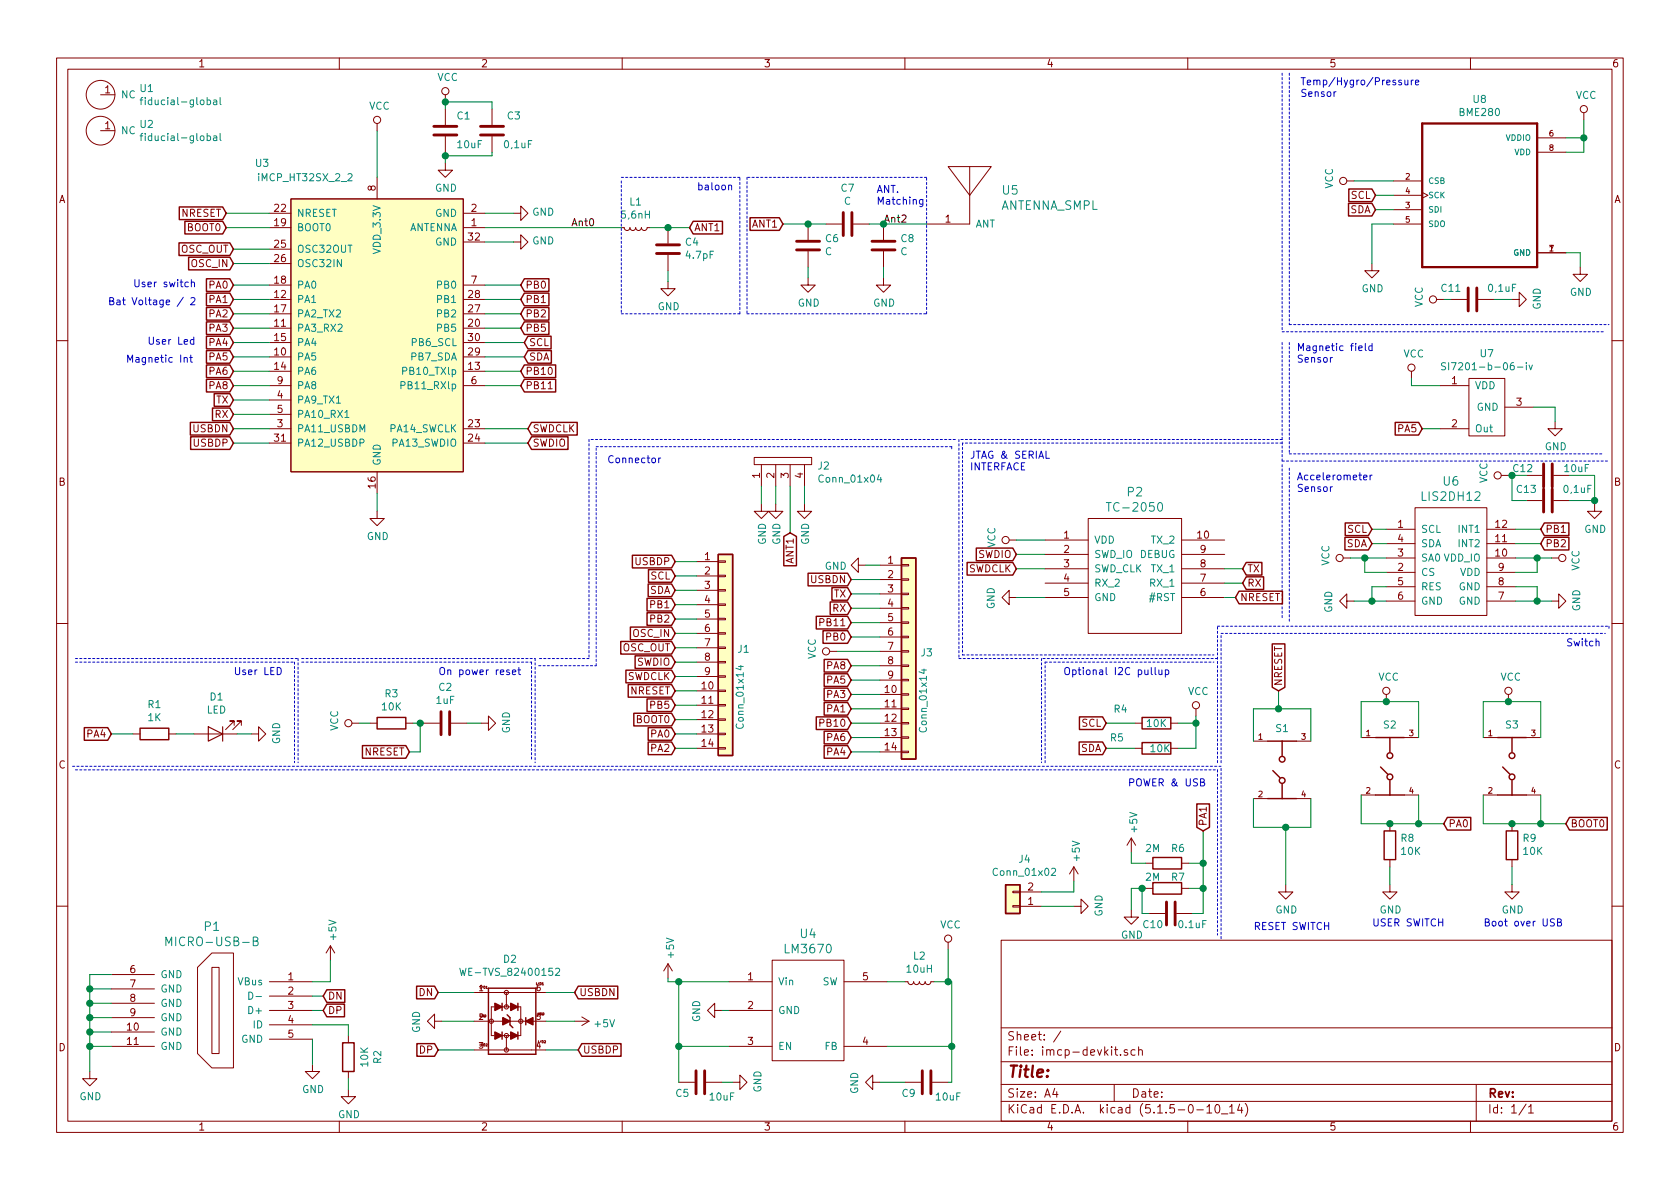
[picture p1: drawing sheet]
<svg xmlns="http://www.w3.org/2000/svg" width="297mm" height="210mm" viewBox="0 0 297 210" stroke-linecap="round" stroke-linejoin="round" font-family="sans-serif">
<g fill="none" stroke="#840000" stroke-width=".18">
<path d="M10 10.3h277v189.9h-277zM12 12.2h273v186.1h-273zM17.8 16.8h2.5M60 10.3v1.9M78.7 16.8v1.2M78.7 19.3v2.8M87 19.3v2.8M110 10.3v1.9M160 10.3v1.9M210 10.3v1.9M260 10.3v1.9M280 19.9v1.3"/>
<path d="M17.8 23.1h2.5M47.6 37.7h3.8M51.4 35.2h30.5v48.2h-30.5zM66.7 21.8v1.3M66.7 31.4v3.8M78.7 28.8v1.3h1.3l-1.3 1.3-1.2-1.3h1.2M78.7 24.1v2.8M81.9 37.7h3.8M87 24.1v2.8M90.8 37.7h1.3v-1.3l1.2 1.3-1.2 1.3v-1.3M142.9 39.6v2.8M146 39.6h2.8"/>
<path d="M150.9 39.6h2.8M156.2 39.6v2.8M171.4 29.5v5l3.9-5h-7.7l3.8 5v5.1h-7.6M238.1 32h1.3M246.4 39.6h5.1M246.4 32h5.1M246.4 37.1h5.1M246.4 34.5h5.1M251.5 34l1 .5-1 .5M271.8 24.4h5.1M271.8 26.9h5.1M47.6 53h3.8"/>
<path d="M47.6 40.3h3.8M47.6 58h3.8M47.6 55.5h3.8M47.6 50.4h3.8M47.6 44.1h3.8M47.6 46.6h3.8M81.9 53h3.8M81.9 40.3h3.8M81.9 58h3.8M81.9 55.5h3.8M81.9 50.4h3.8M81.9 42.8h3.8"/>
<path d="M90.8 42.8h1.3v-1.3l1.2 1.3-1.2 1.3v-1.3M109.9 40.3h.5l.1 .3 .3 .2 .4-.1 .2-.4 .1 .3 .3 .2 .4-.1 .2-.4 .1 .3 .3 .2 .4-.1 .2-.4 .1 .3 .3 .2 .4-.1 .2-.4h.5M118.1 49.8v1.2h1.3l-1.3 1.3-1.3-1.3h1.3M118.1 40.3v2.7M118.1 45.1v2.8M142.9 49.1v1.3h1.2l-1.2 1.3-1.3-1.3h1.3M142.9 44.4v2.8M156.2 49.1v1.3h1.3l-1.3 1.3-1.3-1.3h1.3M156.2 44.4v2.8M242.6 46.6v1.3h1.2l-1.2 1.2-1.3-1.2h1.3M254 53h1.3M256.5 53h2.8"/>
<path d="M261.4 53h2.8M267.3 53h1.3v-1.3l1.3 1.3-1.3 1.2v-1.2M271.8 44.7h5.1M279.4 47.2v1.3h1.3l-1.3 1.3-1.3-1.3h1.3M10 60.2h2M47.6 63.1h3.8M47.6 65.7h3.8M47.6 60.6h3.8M47.6 75.8h3.8M47.6 78.4h3.8M47.6 70.7h3.8M47.6 73.3h3.8"/>
<path d="M47.6 68.2h3.8M81.9 63.1h3.8M81.9 65.7h3.8M81.9 60.6h3.8M81.9 75.8h3.8M81.9 78.4h3.8M81.9 68.2h3.8M96.9 68.8h.7M249.6 65.7v1.2M254.6 75.8h5.1M254.6 68.2h5.1M259.7 66.9h6.4v10.2h-6.4z"/>
<path d="M266.1 72h5M275 74.5v1.3h1.2l-1.2 1.3-1.3-1.3h1.3M285 60.2h2M66.7 90.4v1.3h1.2l-1.2 1.3-1.3-1.3h1.3M66.7 83.4v3.8M123.2 99.3h3.8M127 99.2h1.3v.2h-1.3zM133.3 80.9h10.2v1.3h-10.2zM134.6 89.1v1.3h1.3l-1.3 1.3-1.3-1.3h1.3M134.6 82.2v3.8M137.2 89.1v1.3h1.2l-1.2 1.3-1.3-1.3h1.3M137.2 82.2v3.8"/>
<path d="M139.7 82.2v3.8M142.2 89.1v1.3h1.3l-1.3 1.3-1.2-1.3h1.2M142.2 82.2v3.8M151.8 99.9v-1.2l-1.3 1.2 1.3 1.3v-1.3h1.2M155.6 99.9h3.8M159.4 99.8h1.3v.3h-1.3zM178.4 95.5h1.3M184.8 95.5h7.6M184.8 98h7.6M192.4 91.7h16.5v20.3h-16.5zM208.9 95.5h7.6M208.9 98h7.6"/>
<path d="M237.5 98.7h1.3M245.1 98.7h5.1M245.1 93.6h5.1M245.1 96.1h5.1M250.2 89.8h12.7v19h-12.7zM262.9 98.7h5.1M262.9 93.6h5.1M262.9 96.1h5.1M265.4 84.1h1.3M269.9 84.1h2.8M269.9 88.5h2.8M274.3 98.7h1.3"/>
<path d="M274.7 84.1h2.8M274.7 88.5h2.8M281.9 89.1v1.3h1.3l-1.3 1.3-1.2-1.3h1.2M10 110.3h2M123.2 101.8h3.8M123.2 104.4h3.8M123.2 106.9h3.8M123.2 109.5h3.8M123.2 112h3.8M123.2 114.5h3.8M123.2 117.1h3.8M123.2 119.6h3.8"/>
<path d="M127 119.5h1.3v.3h-1.3zM127 117h1.3v.2h-1.3zM127 111.9h1.3v.2h-1.3zM127 109.3h1.3v.3h-1.3zM127 106.8h1.3v.3h-1.3zM127 104.3h1.3v.2h-1.3zM127 114.4h1.3v.3h-1.3zM127 101.7h1.3v.3h-1.3zM146.7 115.2h1.3M155.6 102.5h3.8M155.6 105h3.8M155.6 107.6h3.8"/>
<path d="M155.6 110.1h3.8M155.6 112.6h3.8M155.6 115.2h3.8M155.6 117.7h3.8M159.4 117.6h1.3v.3h-1.3zM159.4 112.5h1.3v.3h-1.3zM159.4 110h1.3v.2h-1.3zM159.4 107.4h1.3v.3h-1.3zM159.4 104.9h1.3v.3h-1.3zM159.4 115.1h1.3v.2h-1.3zM159.4 102.4h1.3v.2h-1.3zM178.4 105.7v-1.3l-1.2 1.3 1.2 1.2v-1.2h1.3"/>
<path d="M184.8 100.6h7.6M184.8 103.1h7.6M184.8 105.7h7.6M208.9 100.6h7.6M208.9 103.1h7.6M208.9 105.7h7.6M238.1 106.3v-1.3l-1.2 1.3 1.2 1.3v-1.3h1.3M245.1 101.2h5.1M245.1 103.8h5.1M245.1 106.3h5.1M262.9 101.2h5.1M262.9 103.8h5.1"/>
<path d="M262.9 106.3h5.1M274.3 106.3h1.3v-1.3l1.3 1.3-1.3 1.3v-1.3M285 110.3h2M23.5 129.8h1.3M29.8 129.8h1.3M34.3 129.8h7.6M41.4 128.3v-.8h-.8h.8l-1.5 1.5M42.7 128.3v-.8h-.8h.8l-1.6 1.5M44.4 129.8h1.3v-1.3l1.3 1.3-1.3 1.3v-1.3M62.2 127.9h1.3M65.4 127.9h1.3M71.8 127.9h1.2"/>
<path d="M74.9 127.9h2.8M79.8 127.9h2.7M85.1 127.9h1.3v-1.3l1.2 1.3-1.2 1.3v-1.3M123.2 122.2h3.8M123.2 124.7h3.8M123.2 127.2h3.8M123.2 129.8h3.8M123.2 132.3h3.8M127 122h1.3v.3h-1.3zM127 124.6h1.3v.2h-1.3zM127 127.1h1.3v.3h-1.3zM127 129.7h1.3v.2h-1.3z"/>
<path d="M127 132.2h1.3v.3h-1.3zM155.6 122.8h3.8M155.6 125.3h3.8M155.6 127.9h3.8M155.6 130.4h3.8M155.6 133h3.8M155.6 120.3h3.8M159.4 120.1h1.3v.3h-1.3zM159.4 122.7h1.3v.2h-1.3zM159.4 125.2h1.3v.3h-1.3zM159.4 127.8h1.3v.2h-1.3zM159.4 130.3h1.3v.3h-1.3z"/>
<path d="M159.4 132.8h1.3v.3h-1.3zM200.7 127.9h1.2M200.7 132.3h1.2M207 127.9h1.3M207 132.3h1.3M211.5 125.3v1.3M221.6 131.1h2.6M229.2 131.1h2.6M240.7 130.4h2.5M245.1 122.8v1.3M248.3 130.4h2.5M262.3 130.4h2.5"/>
<path d="M266.7 122.8v1.3M269.9 130.4h2.5M179.1 157.6h1.2v.3h-1.2zM180.3 157.7h3.8M189.9 153.3l-.8 1.3M189.9 153.3v2.5M189.9 153.3l.7 1.3M200 148.2l-.7 1.3M200 148.2v2.5M200 148.2l.8 1.3M202.6 152.6h1.2M202.6 157.1h1.2"/>
<path d="M208.9 152.6h1.3M208.9 157.1h1.3M221.6 141.2h2.6M227.3 156.5v1.2h1.3l-1.3 1.3-1.2-1.3h1.2M229.2 141.2h2.6M240.7 140.6h2.5M245.7 156.5v1.2h1.3l-1.3 1.3-1.2-1.3h1.2M245.7 145.7v1.2M245.7 152v1.3M248.3 140.6h2.5M262.3 140.6h2.5M267.3 156.5v1.2h1.3l-1.3 1.3-1.2-1.3h1.2"/>
<path d="M267.3 145.7v1.2M267.3 152v1.3M269.9 140.6h2.5M10 160.2h2M19.7 172.3h7.6M19.7 174.9h7.6M19.7 177.4h7.6M19.7 180h7.6M34.9 171.1l2.6-2.6h3.8v20.3h-3.8l-2.6-2.5zM37.5 171.1h1.2v15.2h-1.2zM47.6 173.6h7.6M47.6 178.7h7.6"/>
<path d="M47.6 176.1h7.6M58.4 167.3l-.7 1.2M58.4 167.3v2.5M58.4 167.3l.8 1.2M83.8 175.5h12.7M85.5 174.4h.1a.23 .23 0 0 1 .2 .2 .23 .23 0 0 1-.1 .2l-.2-.1zM86 174.5l.1-.1v.4M86 174.8h.2M87.4 178h-.5v5.1h.5M88.6 178h1.7M89.5 175.5v2.5M91.6 178h.5v5.1h-.5"/>
<path d="M95.9 174.2h.2M102.9 179.8l1.2 .8M118.1 170.4v2.6M118.1 170.4l-.8 1.3M118.1 170.4l.8 1.3M126.4 178.7v-1.3l-1.3 1.3 1.3 1.3v-1.3h1.2M128.9 173.6h7.6M128.9 178.7h7.6M136.5 169.8h12.7v17.8h-12.7zM149.2 173.6h7.6M160 173.6h.5l.1 .3 .4 .2 .3-.1 .2-.4 .1 .3 .4 .2 .4-.1 .2-.4 .1 .3 .3 .2 .4-.1 .2-.4 .1 .3 .3 .2 .4-.1 .2-.4h.5M167.6 166.6v1.3"/>
<path d="M177 166.3h108v32h-108zM179.1 160.1h1.2v.3h-1.2zM180.3 160.3h3.8M189.9 160.3h1.2v-1.3l1.3 1.3-1.3 1.2v-1.2M200 160.9v1.3h1.3l-1.3 1.2-1.2-1.2h1.2M203.2 161.5h2.8M208 161.5h2.8M285 160.2h2M15.9 189.5v1.2h1.2l-1.2 1.3-1.3-1.3h1.3M19.7 185h7.6M19.7 182.5h7.6M47.6 181.2h7.6"/>
<path d="M47.6 183.8h7.6M55.2 188.2v1.3h1.3l-1.3 1.2-1.2-1.2h1.2M60 198.3v1.9M61.6 192.7v1.2h1.3l-1.3 1.3-1.3-1.3h1.3M61.6 183.1v1.3M61.6 189.5v1.2M76.8 180.6v-1.3l-1.2 1.3 1.2 1.3v-1.3h1.3M83.8 180.6h5.1M83.8 185.7h12.7M88.6 183.1h1.7M89.5 183.1v2.6M90.2 180.6h2.9"/>
<path d="M94 180.6h2.5M101.6 180.6h2.5M104.1 180.6l-1.2 .8M110 198.3v1.9M120 191.4h2.8M124.8 191.4h2.8M128.9 185h7.6M129.5 191.4h1.3v-1.3l1.3 1.3-1.3 1.3v-1.3M149.2 185h7.6M154.3 191.4v-1.3l-1.3 1.3 1.3 1.3v-1.3h1.3M160 198.3v1.9M160 191.4h2.8"/>
<path d="M164.8 191.4h2.8M177 194.8h108M177 191.8h108M177 187.8h108M177 181.8h108M186.5 192.5l-.4 1h1M186.8 193v1M187.6 182.3l-1.3 2M197 191.8v3M197.1 185.6h.5M197.3 185.1v1.3l.3 .2M198.1 186.5v.1"/>
<path d="M199.3 185.7a.37 .37 0 0 0-.5 .1v.2l.5 .2 .1 .1-.2 .3-.4-.1M200.7 185.7l-.4-.1-.3 .3 .1 .6 .2 .1 .4-.1M201.3 185.7h.1a.37 .37 0 0 1 .6 .1v.8M201.3 185.1v1.5M210 198.3v1.9M211.6 196.3h1.2M213.4 195.8l.4-.5v1.5M213.4 196.8h.8M215 195.4l.3-.1a.94 .94 0 0 1 0 1.5 .8 .8 0 0 1-.6-.6 .8 .8 0 0 1 .3-.8zM216 197h1.1M217.4 195.8l.4-.5v1.5M217.4 196.8h.8"/>
<path d="M219.2 195.2l-.4 1.1h.9M219.5 195.8v1M220.2 195.1a1.71 1.71 0 0 1 0 2.3M260 198.3v1.9M261 191.8v6.5M269.8 195.2l-1.2 2M270.3 195.8l.4-.5v1.5M270.3 196.8h.8"/>
<circle cx="17.8" cy="16.8" r="2.54"/>
<circle cx="78.7" cy="16.1" r=".63"/>
<circle cx="280" cy="19.3" r=".63"/>
<circle cx="17.8" cy="23.1" r="2.54"/>
<circle cx="66.7" cy="21.2" r=".63"/>
<circle cx="237.5" cy="32" r=".63"/>
<circle cx="253.4" cy="53" r=".63"/>
<circle cx="249.6" cy="65" r=".63"/>
<circle cx="177.8" cy="95.5" r=".63"/>
<circle cx="236.9" cy="98.7" r=".63"/>
<circle cx="264.8" cy="84.1" r=".63"/>
<circle cx="276.2" cy="98.7" r=".63"/>
<circle cx="146" cy="115.2" r=".63"/>
<circle cx="61.6" cy="127.9" r=".63"/>
<circle cx="211.5" cy="124.7" r=".63"/>
<circle cx="245.1" cy="122.2" r=".63"/>
<circle cx="266.7" cy="122.2" r=".63"/>
<circle cx="89.5" cy="175.5" r=".38"/>
<circle cx="89.5" cy="178" r=".38"/>
<circle cx="167.6" cy="166" r=".63"/>
<circle cx="86.9" cy="180.6" r=".38"/>
<circle cx="89.5" cy="185.7" r=".38"/>
<circle cx="89.5" cy="183.1" r=".38"/>
<circle cx="92.1" cy="180.6" r=".38"/>
</g>
<g fill="none" stroke="#840000" stroke-width=".51">
<path d="M76.7 22.3h4.1M76.7 23.9h4.1M85 22.3h4M85 23.9h4M149.1 37.6v4.1M150.6 37.6v4.1M116.1 43.3h4M116.1 44.8h4M140.8 42.7h4.1M140.8 44.2h4.1M154.2 42.7h4M154.2 44.2h4"/>
<path d="M259.6 50.9v4.1M261.1 50.9v4.1M272.9 82v4.1M272.9 86.5v4M274.4 82v4.1M274.4 86.5v4M78 125.9v4M79.5 125.9v4M206.2 159.5v4.1M207.8 159.5v4.1M123.1 189.4v4M124.6 189.4v4"/>
<path d="M163.1 189.4v4M164.6 189.4v4"/>
</g>
<g fill="#ffffc2" stroke="#ffffc2" stroke-width=".18">
<path d="M177.8 156.5h2.5v5h-2.5z"/>
<path d="M159.4 98.7h2.5v35.5h-2.5z"/>
<path d="M127 98h2.5v35.6h-2.5z"/>
<path d="M51.4 35.2h30.5v48.2h-30.5z"/>
</g>
<g fill="none" stroke="#840000" stroke-width=".25">
<path d="M31.7 36.6h7.7l.6 1.1-.6 1.1h-7.7zM32.7 39.1h6.7l.6 1.2-.6 1.1h-6.7zM122.6 39.1h5.1v2.3h-5.1l-.7-1.1zM132.6 38.5h5.2l.6 1.1-.6 1.1h-5.2zM238.4 36h4.2l.6 1.1-.6 1.1h-4.2zM238.5 33.4h4.1l.6 1.1-.6 1.2h-4.1zM31.6 42.9h9l.7 1.2-.7 1.1h-9zM33.4 45.5h7.2l.7 1.1-.7 1.1h-7.2zM36.5 49.3h4.1l.7 1.1-.7 1.1h-4.1zM36.5 51.8h4.1l.7 1.2-.7 1.1h-4.1zM36.5 54.4h4.1l.7 1.1-.7 1.1h-4.1zM36.5 56.9h4.1l.7 1.1-.7 1.2h-4.1z"/>
<path d="M36.5 59.5h4.1l.7 1.1-.7 1.1h-4.1zM92.7 56.9h4.4v2.3h-4.4l-.6-1.2zM92.7 54.4h4.4v2.2h-4.4l-.6-1.1zM92.7 51.8h4.4v2.3h-4.4l-.6-1.1zM92.7 49.3h4.4v2.2h-4.4l-.6-1.1zM93.3 59.5h4.1v2.2h-4.1l-.6-1.1zM33.7 74.7h6.9l.7 1.1-.7 1.1h-6.9zM33.7 77.2h6.9l.7 1.2-.7 1.1h-6.9zM36.5 62h4.1l.7 1.1-.7 1.1h-4.1zM36.5 64.5h4.1l.7 1.2-.7 1.1h-4.1zM36.5 67.1h4.1l.7 1.1-.7 1.1h-4.1zM37.6 72.2h3l.7 1.1-.7 1.1h-3z"/>
<path d="M37.9 69.6h2.7l.7 1.1-.7 1.2h-2.7zM92.7 67.1h5.5v2.2h-5.5l-.6-1.1zM92.7 64.5h5.5v2.3h-5.5l-.6-1.1zM93.3 62h4.2v2.2h-4.2l-.6-1.1zM94 77.2h6.4v2.3h-6.4l-.7-1.1zM94 74.7h8.1v2.2h-8.1l-.7-1.1zM246.7 74.7h4.1l.7 1.1-.7 1.1h-4.1zM111.8 98.2h6.9l.7 1.1-.7 1.1h-6.9zM127 98h2.5v35.6h-2.5zM138.6 94.9l1.1-.7 1.1 .7v5.1h-2.2zM159.4 98.7h2.5v35.5h-2.5zM171 99.5h8.1l.6 1.1-.6 1.1h-8.1z"/>
<path d="M172.6 96.9h6.5l.6 1.1-.6 1.2h-6.5zM220.3 99.5h2.8v2.2h-2.8l-.6-1.1zM237.8 95h4.1l.7 1.1-.7 1.2h-4.1zM237.8 92.5h4.1l.7 1.1-.7 1.1h-4.1zM273 92.5h4.4v2.2h-4.4l-.6-1.1zM273 95h4.4v2.3h-4.4l-.6-1.2zM109.8 113.4h8.9l.7 1.1-.7 1.2h-8.9zM110.7 118.5h8l.7 1.1-.7 1.1h-8zM111.5 110.9h7.2l.7 1.1-.7 1.1h-7.2zM112.3 116h6.4l.7 1.1-.7 1.1h-6.4zM114.4 108.4h4.3l.7 1.1-.7 1.1h-4.3zM114.4 105.8h4.3l.7 1.1-.7 1.1h-4.3z"/>
<path d="M114.6 103.3h4.1l.7 1.1-.7 1.1h-4.1zM114.7 100.7h4l.7 1.1-.7 1.2h-4zM142.9 101.4h7l.6 1.1-.6 1.1h-7zM144.3 109h5.6l.6 1.1-.6 1.1h-5.6zM145.5 111.5h4.4l.6 1.1-.6 1.2h-4.4zM145.7 116.6h4.2l.6 1.1-.6 1.1h-4.2zM145.7 119.1h4.2l.6 1.2-.6 1.1h-4.2zM146.8 106.4h3.1l.6 1.2-.6 1.1h-3.1zM147.1 103.9h2.8l.6 1.1-.6 1.1h-2.8zM219.1 104.5h7.6v2.3h-7.6l-.7-1.1zM220.3 102h3.1v2.2h-3.1l-.6-1.1zM224.9 113.9h2.3v7.6l-1.1 .7-1.2-.7z"/>
<path d="M14.9 128.7h4.1l.7 1.1-.7 1.1h-4.1zM24.8 128.8h5v2h-5zM64.1 131.8h7.7l.6 1.2-.6 1.1h-7.7zM66.7 126.9h5.1v2h-5.1zM111.1 121.1h7.6l.7 1.1-.7 1.1h-7.6zM112.1 126.1h6.6l.7 1.1-.7 1.2h-6.6zM114.4 123.6h4.3l.7 1.1-.7 1.1h-4.3zM114.6 131.2h4.1l.7 1.1-.7 1.1h-4.1zM114.6 128.7h4.1l.7 1.1-.7 1.1h-4.1zM144.3 126.8h5.6l.6 1.1-.6 1.1h-5.6zM145.7 121.7h4.2l.6 1.1-.6 1.1h-4.2zM145.7 124.2h4.2l.6 1.1-.6 1.2h-4.2z"/>
<path d="M145.7 131.8h4.2l.6 1.2-.6 1.1h-4.2zM145.7 129.3h4.2l.6 1.1-.6 1.1h-4.2zM190.8 131.2h4.1l.7 1.1-.7 1.1h-4.1zM190.9 126.8h4l.7 1.1-.7 1.1h-4zM201.9 131.3h5.1v2h-5.1zM201.9 126.9h5.1v2h-5.1zM224.2 131.1h5M225 136.3l1.3 1.2M226.7 131.1v2.5M226.7 138.7v2.5M243.2 130.4h5.1M244.1 135.6l1.3 1.3"/>
<path d="M245.7 130.4v2.6M245.7 138v2.6M264.8 130.4h5.1M265.7 135.6l1.3 1.3M267.3 130.4v2.6M267.3 138v2.6M177.8 156.5h2.5v5h-2.5zM203.8 151.6h5.1v2.1h-5.1zM203.8 156.1h5.1v2h-5.1zM211.6 142.2h2.2v4.1l-1.1 .6-1.1-.6zM224.2 141.2h5M243.2 140.6h5.1"/>
<path d="M244.7 146.9h2.1v5.1h-2.1zM255.9 144.5h4.1v2.3h-4.1l-.6-1.1zM264.8 140.6h5.1M266.3 146.9h2.1v5.1h-2.1zM277.5 144.5h6.7v2.3h-6.7l-.6-1.1zM57.8 175h3.2v2.3h-3.2l-.7-1.2zM57.8 177.6h3.1v2.2h-3.1l-.7-1.1zM73.7 174.4h3.1l.7 1.1-.7 1.1h-3.1zM86.4 174.7h8.3v11.7h-8.3zM88.8 177.4v1.3M89.7 179.4l.5 .6v1.2l.5 .5M91.6 177.4v1.3"/>
<path d="M93 180v1.2M102.2 174.4h7v2.2h-7l-.6-1.1zM60.6 184.4h2v5.1h-2zM73.7 184.6h3.1l.7 1.1-.7 1.1h-3.1zM88.8 182.5v1.3M91.6 182.5v1.3M102.9 184.6h6.9v2.2h-6.9l-.7-1.1z"/>
<circle cx="226.7" cy="138" r=".51"/>
<circle cx="226.7" cy="134.3" r=".51"/>
<circle cx="245.7" cy="137.4" r=".51"/>
<circle cx="245.7" cy="133.6" r=".51"/>
<circle cx="267.3" cy="137.4" r=".51"/>
<circle cx="267.3" cy="133.6" r=".51"/>
</g>
<g fill="none" stroke="#008484" stroke-width=".18">
<path d="M24.8 17.7h.4M25.2 17.2l-.3 .2v1.1M37.8 17.7h.5v.8M38.3 18h-.4l-.2 .2 .1 .3h.5M38.9 17.2v1.1l.2 .2M24.8 24h.4M25.2 23.6l-.3 .2v1.1M37.8 24.1h.5v.8M38.3 24.3l-.4 .1-.2 .2 .1 .2h.5M38.9 23.6v1.1l.2 .2M61 73.8h.7M70.9 68.1h.6l.1-.2v-.3l-.2-.1h-.5v1.3"/>
<path d="M255.6 64.2l-.5-.1-.2 .2v.3l.6 .3 .1 .3-.3 .2-.4-.1M256.1 64.1v1.3M268.3 64.9h1M269.9 64.1v.2M269.9 64.6v.8M270.4 64.6l.2 .8 .3-.8M155.4 83.9l-.3 .9h.8M155.7 84.4v.9M195.6 88.9h.9M204.8 89l.4-.1a.97 .97 0 0 1 0 1.5 .84 .84 0 0 1-.4-1.4zM130.6 117.9h.8M131 117.7v.8l-.9-.3"/>
<path d="M163 118.5h.8M163.4 118.3v.8l-.9-.3M185.9 153.7l.5-.2 .2 .4v.2l-.7 .7h.7M29.3 167.2v-1.5l.5 1.1 .6-1.1v1.5M44 175.4a.64 .64 0 0 1 .7 .7 .64 .64 0 0 1-.7 .6zM44.8 166.4l.7-.1v-.5l-.7-.1v1.5h.6l.2-.1v-.4l-.1-.2-.2-.1M45.3 176.2h.9M81.3 171.2l.3 1.3 .2-.9 .3 .9 .3-1.3M98.2 171.3l.5-.1 .2 .1 .1 .3-.1 .2-.7 .7h.8"/>
</g>
<path d="M251.5 21.8h20.3v25.4h-20.3z" fill="none" stroke="#840000" stroke-width=".41"/>
<path d="M36.8 128.5l2.6 1.3-2.6 1.3zM39.4 128.5v2.6" fill="none" stroke="#840000" stroke-width=".2"/>
<g fill="#840000" stroke="#840000" stroke-width=".25">
<path d="M87.5 177.4l1.3 .6-1.3 .7z"/>
<path d="M90.3 177.4l1.3 .6-1.3 .7z"/>
<path d="M88.9 180l1.3 .6-1.3 .6z"/>
<path d="M93 180.6l1.2-.6v1.2z"/>
<path d="M87.5 182.5l1.3 .6-1.3 .7z"/>
<path d="M90.3 182.5l1.3 .6-1.3 .7z"/>
</g>
<g fill="none" stroke="#0000c2" stroke-width=".18" stroke-dasharray=".4 .4">
<path d="M226.7 12.9v45.8M228 12.9v44.5M109.9 32v23.5M130.8 31.4h-20.9M132.1 31.4v24.1M163.8 31.4h-31.7M109.9 55.5h20.9M130.8 55.5v-24.1M132.1 55.5h31.7M163.8 55.5v-24.1M226.7 58.7h57.1M228 57.4h56.5"/>
<path d="M104.1 77.7v38.8M105.4 79h62.9M168.3 79v.6M168.9 77.7h-64.8M169.5 77.7v38.8M170.2 78.4v37.4M226.7 60.6v20.9M226.7 77.7h-57.2M226.7 78.4h-56.5M228 60.6v19.7M226.7 81.5h57.8M226.7 82.2v27.3"/>
<path d="M228 80.3h55.2M228 82.8v27.3M13.3 117.1h38.8M13.3 116.5h39.4M52.1 117.1v17.8M52.7 116.5v18.4M53.3 116.5h41.3M53.3 117.1h40.7M94 117.1v17.1M94.6 116.5v18.4M95.2 117.7h10.2M104.1 116.5h-8.9"/>
<path d="M105.4 117.7v-38.7M169.5 116.5h14M170.2 115.8h44.4M184.1 116.5v18.4M184.8 117.1h29.8M215.3 116.5h-31.2M215.3 110.7h69.2M215.9 112h67.9M284.5 110.7v.7M13.3 136.1h202M184.8 134.9v-17.8M215.3 134.9v-24.2"/>
<path d="M215.3 136.1v29.2M215.9 134.9v-22.9M215.9 135.5h-203.2M215.9 166v-30.5"/>
</g>
<g fill="none" stroke="#008400" stroke-width=".18">
<path d="M78.7 19.3v-1.3h8.3v1.3M40 37.7h7.6M66.7 23.1v8.3M78.7 26.9v1.9M85.7 37.7h5.1M87 26.9v.7h-8.3M138.4 39.6h7.6M153.7 39.6h10.1M239.4 32h7M243.2 37.1h3.2M243.2 34.5h3.2M246.4 39.6h-3.8v7"/>
<path d="M276.9 24.4h3.1M280 21.2v5.7h-3.1M40 40.3h7.6M41.3 53h6.3M41.3 50.4h6.3M41.3 55.5h6.3M41.3 58h6.3M41.3 44.1h6.3M41.3 46.6h6.3M85.7 53h6.4M85.7 42.8h5.1M85.7 50.4h6.4"/>
<path d="M85.7 55.5h6.4M85.7 58h6.4M85.7 40.3h24.2M114.9 40.3h7M118.1 47.9v1.9M142.9 47.2v1.9M156.2 47.2v1.9M255.3 53h1.2M264.2 53h3.1M276.9 44.7h2.5v2.5M41.3 60.6h6.3M41.3 63.1h6.3"/>
<path d="M41.3 65.7h6.3M41.3 68.2h6.3M41.3 75.8h6.3M41.3 78.4h6.3M41.3 73.3h6.3M41.3 70.7h6.3M85.7 60.6h7M85.7 63.1h7M85.7 65.7h6.4M85.7 68.2h6.4M85.7 75.8h7.6M85.7 78.4h7.6"/>
<path d="M249.6 66.9v1.3h5M251.5 75.8h3.1M271.1 72h3.9v2.5M66.7 87.2v3.2M119.4 99.3h3.8M134.6 86v3.1M137.2 86v3.1M139.7 86v8.2M142.2 86v3.1M153 99.9h2.6M179.7 98h5.1M179.7 95.5h5.1"/>
<path d="M238.8 98.7h6.3M241.3 98.7v2.5h3.8M242.6 96.1h2.5M242.6 93.6h2.5M266.7 84.1h.6v4.4h2.6M268 96.1h4.4M268 93.6h4.4M268 98.7h6.3M271.8 98.7v2.5h-3.8M277.5 84.1h4.4v5M277.5 88.5h4.4M119.4 119.6h3.8"/>
<path d="M119.4 117.1h3.8M119.4 114.5h3.8M119.4 112h3.8M119.4 109.5h3.8M119.4 106.9h3.8M119.4 104.4h3.8M119.4 101.8h3.8M148 115.2h7.6M150.5 117.7h5.1M150.5 112.6h5.1M150.5 110.1h5.1M150.5 107.6h5.1"/>
<path d="M150.5 105h5.1M150.5 102.5h5.1M179.7 105.7h5.1M179.7 100.6h5.1M216.5 105.7h1.9M216.5 103.1h3.2M216.5 100.6h3.2M239.4 106.3h5.7M245.1 103.8h-2.5v2.5M268 106.3h6.3M268 103.8h3.8v2.5M19.7 129.8h3.8"/>
<path d="M31.1 129.8h3.2M41.9 129.8h2.5M63.5 127.9h1.9M73 127.9h1.9M74.3 127.9v5.1h-1.9M82.5 127.9h2.6M119.4 132.3h3.8M119.4 129.8h3.8M119.4 127.2h3.8M119.4 124.7h3.8M119.4 122.2h3.8M150.5 127.9h5.1"/>
<path d="M150.5 133h5.1M150.5 130.4h5.1M150.5 125.3h5.1M150.5 122.8h5.1M150.5 120.3h5.1M195.6 132.3h5.1M195.6 127.9h5.1M208.3 127.9h3.2M211.5 126.6v5.7h-3.2M221.6 131.1v-5.8h10.2v5.8M226.1 122.2v3.1M240.7 130.4v-6.3h10.1v6.3"/>
<path d="M262.3 130.4v-6.3h10.1v6.3M189.9 155.8v1.9h-5.8M200 150.7v1.9h2.6M201.9 157.1v4.4h1.3M202.6 157.1h-2.6v3.8M210.2 152.6h2.5M210.2 157.1h2.5M212.7 146.9v14.6h-1.9M221.6 141.2v5.1h10.2v-5.1M227.3 146.3v10.2M240.7 140.6v5.1h14.6M245.7 153.3v3.2"/>
<path d="M250.8 140.6v5.1M262.3 140.6v5.1h14.6M267.3 153.3v3.2M272.4 140.6v5.1M15.9 180h3.8M15.9 177.4h3.8M15.9 174.9h3.8M19.7 172.3h-3.8v17.2M55.2 178.7h1.9M55.2 176.1h1.9M58.4 169.8v3.8h-3.2M77.5 175.5h6.3"/>
<path d="M96.5 175.5h5.1M118.1 173v.6h10.8M120 173.6v17.8M127.6 178.7h1.3M156.8 173.6h3.2M165.1 173.6h3.2v17.8h-.7M167.6 167.9v5.7M184.1 160.3h5.8M15.9 185h3.8M15.9 182.5h3.8M55.2 181.2h6.4v1.9M55.2 183.8v4.4"/>
<path d="M61.6 190.7v2M77.5 185.7h6.3M78.1 180.6h5.7M96.5 185.7h5.7M96.5 180.6h5.1M120 185h8.9M127.6 191.4h1.9M155.6 191.4h4.4M156.8 185h11.5"/>
</g>
<g fill="none" stroke="#0000c2" stroke-width=".18">
<path d="M236.2 16.2l-.3 .3M247.8 14.2h-.3l-.2 .1v.2l.5 .2v.3h-.5M248.4 14.2v.8h.3l.2-.1M248.9 14.2v.8M249.5 14.2v.8M249.9 14.2l-.4 .2M250.3 14.6l.6-.1-.1-.3h-.4l-.1 .1v.7h.5M128.8 32.9l.2-.2 .3 .1 .1 .8M163.2 35.3l-.1 1.1-.2 .1h-.3M163.2 35.3h-.4l-.2 .2 .1 .6h.5M32.4 52.6l-1.1 1.6M33.3 49.9h-.4l-.2 .2 .1 .6h.5"/>
<path d="M33.8 52.8l.4-.2 .3 .4-.1 .2-.7 .7h.8M33.8 50l.2-.1h.3l.1 .8M33.8 49.4v1.3M34.3 59.6v1.3M32.6 63.3l.1-.1 .3 .1 .1 .8M32.6 63.2v.9M33.5 63.2h.5M33.7 62.8v1.1l.3 .2M34.3 60.1l-.4-.1-.2 .3 .1 .5h.5M184.9 79.8v1.2h.6M235.6 63.2l-.4 .2M240.2 61.6l.6-.1v-.3h-.4l-.2 .1 .1 .6h.5"/>
<path d="M241.4 60.7v1.1l.2 .2M242.6 61.2h-.4l-.2 .2 .1 .5h.5M242.6 60.7v1.3M116.5 81v.8M116.8 81h-.2l-.1 .2M235.6 86.1l-.4 .2M241.1 84.4l.6-.1-.1-.2-.3-.1-.2 .2v.6h.5M242.2 84v.9M242.6 84l-.4 .2M49 118a.64 .64 0 0 1 .7 .7 .64 .64 0 0 1-.7 .6zM90.6 118.9l.6-.1-.1-.3h-.3l-.2 .1 .1 .6h.4M91.6 118.5h.4"/>
<path d="M91.7 118v1.1l.3 .2M203.6 118v1.1l.2 .2M204.2 118v1.1l.2 .2M204.9 118.5l.1 .7 .3 .1 .1-.1M205.4 118.5v.8M206 118.5h.4l.3 .2-.2 .5h-.5M206 118.5v1.2M282.2 113.5l.2-.1h.3v.8M212.3 138.3h.5l.1-.5-.6-.1v1.3h.5l.2-.2v-.2l-.3-.3M274.8 162.6l-.5-.1-.1 .1v.4l.5 .2 .1 .3-.2 .2h-.5M275.4 163.1l.5-.1 .1-.2v-.2l-.6-.1v1.2h.5l.1-.1 .1-.3-.3-.2"/>
</g>
<g fill="#008400" stroke="#008400" stroke-width=".25">
<circle cx="78.7" cy="27.6" r=".51"/>
<circle cx="118.1" cy="40.3" r=".51"/>
<circle cx="120" cy="173.6" r=".51"/>
<circle cx="120" cy="185" r=".51"/>
<circle cx="78.7" cy="18" r=".51"/>
<circle cx="168.3" cy="185" r=".51"/>
<circle cx="167.6" cy="173.6" r=".51"/>
<circle cx="211.5" cy="127.9" r=".51"/>
<circle cx="212.7" cy="157.1" r=".51"/>
<circle cx="156.2" cy="39.6" r=".51"/>
<circle cx="201.9" cy="157.1" r=".51"/>
<circle cx="227.3" cy="146.3" r=".51"/>
<circle cx="226.1" cy="125.3" r=".51"/>
<circle cx="212.7" cy="152.6" r=".51"/>
<circle cx="271.8" cy="98.7" r=".51"/>
<circle cx="142.9" cy="39.6" r=".51"/>
<circle cx="272.4" cy="145.7" r=".51"/>
<circle cx="267.3" cy="145.7" r=".51"/>
<circle cx="266.7" cy="124.1" r=".51"/>
<circle cx="280" cy="24.4" r=".51"/>
<circle cx="74.3" cy="127.9" r=".51"/>
<circle cx="267.3" cy="84.1" r=".51"/>
<circle cx="250.8" cy="145.7" r=".51"/>
<circle cx="241.3" cy="98.7" r=".51"/>
<circle cx="245.7" cy="145.7" r=".51"/>
<circle cx="245.1" cy="124.1" r=".51"/>
<circle cx="15.9" cy="174.9" r=".51"/>
<circle cx="15.9" cy="177.4" r=".51"/>
<circle cx="281.9" cy="88.5" r=".51"/>
<circle cx="15.9" cy="180" r=".51"/>
<circle cx="271.8" cy="106.3" r=".51"/>
<circle cx="242.6" cy="106.3" r=".51"/>
<circle cx="15.9" cy="182.5" r=".51"/>
<circle cx="15.9" cy="185" r=".51"/>
</g>
<text font-size="2.8" fill="#840000" x="178" y="190.5">Title:</text>
<g font-size="2.1" fill="#008484">
<text x="177.3" y="34.4">U5</text>
<text x="176.9" y="37.1">ANTENNA_SMPL</text>
<text x="199.4" y="87.8">P2</text>
<text x="251.6" y="88.6">LIS2DH12</text>
<text x="255.2" y="85.9">U6</text>
<text x="196.5" y="90.5">TC-2050</text>
<text x="30.2" y="167.3">MICRO-USB-B</text>
<text x="36.2" y="164.6">P1</text>
<text x="141.5" y="165.9">U4</text>
<text x="139" y="168.6">LM3670</text>
</g>
<g font-size="2.1" fill="#840000">
<text x="178" y="184">Sheet: /</text>
<text x="178" y="186.7">File: imcp-devkit.sch</text>
<text x="178" y="196.9">KiCad E.D.A. kicad (5.1.5-0-10_14)</text>
<text x="178" y="194.1">Size: A4</text>
<text x="200" y="194.1">Date:</text>
<text x="263" y="194.1">Rev:</text>
<text x="263" y="196.9">Id: 1/1</text>
</g>
<g font-size="1.8" fill="#840000">
<text x="35" y="11.9">1</text>
<text x="85" y="11.9">2</text>
<text x="135" y="11.9">3</text>
<text x="185" y="11.9">4</text>
<text x="235" y="11.9">5</text>
<text x="285" y="11.9">6</text>
<text x="18.6" y="16.5">1</text>
<text x="18.6" y="22.9">1</text>
<text x="10.4" y="35.9">A</text>
<text x="66.4" y="33.8" transform="rotate(-90 66.4 33.8)">8</text>
<text x="238.9" y="35.2">SCL</text>
<text x="285.4" y="35.9">A</text>
<text x="32.1" y="38.3">NRESET</text>
<text x="33.1" y="40.9">BOOT0</text>
<text x="48.6" y="40">19</text>
<text x="48.6" y="37.5">22</text>
<text x="83.3" y="40">1</text>
<text x="83.3" y="37.5">2</text>
<text x="122.7" y="40.9">ANT1</text>
<text x="133" y="40.3">ANT1</text>
<text x="167.2" y="39.4">1</text>
<text x="238.7" y="37.7">SDA</text>
<text x="31.9" y="44.7">OSC_OUT</text>
<text x="33.9" y="47.2">OSC_IN</text>
<text x="48.6" y="43.8">25</text>
<text x="48.6" y="46.3">26</text>
<text x="82.9" y="42.5">32</text>
<text x="37.1" y="51">PA0</text>
<text x="37.1" y="53.6">PA1</text>
<text x="48.6" y="52.7">12</text>
<text x="48.6" y="50.2">18</text>
<text x="82.9" y="52.7">28</text>
<text x="83.3" y="50.2">7</text>
<text x="92.9" y="53.6">PB1</text>
<text x="92.9" y="51">PB0</text>
<text x="37.1" y="56.1">PA2</text>
<text x="37.1" y="58.7">PA3</text>
<text x="48.6" y="57.8">11</text>
<text x="48.6" y="55.2">17</text>
<text x="82.9" y="57.8">20</text>
<text x="82.9" y="55.2">27</text>
<text x="92.9" y="58.7">PB5</text>
<text x="92.9" y="56.1">PB2</text>
<text x="37.1" y="61.2">PA4</text>
<text x="37.1" y="63.7">PA5</text>
<text x="48.6" y="62.9">10</text>
<text x="48.6" y="65.4">14</text>
<text x="48.6" y="60.3">15</text>
<text x="82.9" y="65.4">13</text>
<text x="82.9" y="62.9">29</text>
<text x="82.9" y="60.3">30</text>
<text x="93.5" y="63.7">SDA</text>
<text x="93.5" y="61.2">SCL</text>
<text x="37.1" y="66.3">PA6</text>
<text x="37.1" y="68.8">PA8</text>
<text x="38.2" y="71.4">TX</text>
<text x="49" y="70.5">4</text>
<text x="49" y="67.9">9</text>
<text x="83.3" y="67.9">6</text>
<text x="92.9" y="68.8">PB11</text>
<text x="92.9" y="66.3">PB10</text>
<text x="256.7" y="67.9">1</text>
<text x="268.1" y="71.7">3</text>
<text x="34.2" y="76.4">USBDN</text>
<text x="38" y="73.9">RX</text>
<text x="49" y="75.6">3</text>
<text x="49" y="73">5</text>
<text x="82.9" y="75.6">23</text>
<text x="94.1" y="76.4">SWDCLK</text>
<text x="247.2" y="76.4">PA5</text>
<text x="256.7" y="75.6">2</text>
<text x="34.3" y="79">USBDP</text>
<text x="48.6" y="78.1">31</text>
<text x="82.9" y="78.1">24</text>
<text x="94.1" y="79">SWDIO</text>
<text x="10.4" y="85.9">B</text>
<text x="66.4" y="86.3" transform="rotate(-90 66.4 86.3)">16</text>
<text x="134.4" y="84.6" transform="rotate(-90 134.4 84.6)">1</text>
<text x="136.9" y="84.6" transform="rotate(-90 136.9 84.6)">2</text>
<text x="139.4" y="84.6" transform="rotate(-90 139.4 84.6)">3</text>
<text x="142" y="84.6" transform="rotate(-90 142 84.6)">4</text>
<text x="285.4" y="85.9">B</text>
<text x="188.1" y="95.2">1</text>
<text x="211.8" y="95.2">10</text>
<text x="238.3" y="94.2">SCL</text>
<text x="247.2" y="93.3">1</text>
<text x="247.2" y="95.9">4</text>
<text x="264.5" y="95.9">11</text>
<text x="264.5" y="93.3">12</text>
<text x="273.2" y="94.2">PB1</text>
<text x="112.4" y="99.9">USBDP</text>
<text x="124.6" y="99.1">1</text>
<text x="124.6" y="101.6">2</text>
<text x="140.3" y="99.6" transform="rotate(-90 140.3 99.6)">ANT1</text>
<text x="157" y="99.7">1</text>
<text x="171.1" y="101.2">SWDCLK</text>
<text x="172.9" y="98.7">SWDIO</text>
<text x="188.1" y="97.8">2</text>
<text x="188.1" y="100.3">3</text>
<text x="212.2" y="100.3">8</text>
<text x="212.2" y="97.8">9</text>
<text x="220.5" y="101.2">TX</text>
<text x="238" y="96.8">SDA</text>
<text x="247.2" y="101">2</text>
<text x="247.2" y="98.4">3</text>
<text x="264.5" y="98.4">10</text>
<text x="264.9" y="101">9</text>
<text x="273.2" y="96.8">PB2</text>
<text x="114.9" y="105">SDA</text>
<text x="115.1" y="102.5">SCL</text>
<text x="115.2" y="107.6">PB1</text>
<text x="124.6" y="104.1">3</text>
<text x="124.6" y="106.7">4</text>
<text x="143.4" y="103.1">USBDN</text>
<text x="147.4" y="105.7">TX</text>
<text x="157" y="102.2">2</text>
<text x="157" y="104.8">3</text>
<text x="157" y="107.3">4</text>
<text x="188.1" y="102.9">4</text>
<text x="188.1" y="105.4">5</text>
<text x="212.2" y="105.4">6</text>
<text x="212.2" y="102.9">7</text>
<text x="219.2" y="106.3">NRESET</text>
<text x="220.5" y="103.8">RX</text>
<text x="247.2" y="103.5">5</text>
<text x="247.2" y="106">6</text>
<text x="264.9" y="106">7</text>
<text x="264.9" y="103.5">8</text>
<text x="112" y="112.6">OSC_IN</text>
<text x="115.2" y="110.1">PB2</text>
<text x="124.6" y="109.2">5</text>
<text x="124.6" y="111.8">6</text>
<text x="145.3" y="110.7">PB11</text>
<text x="146.3" y="113.3">PB0</text>
<text x="147.2" y="108.2">RX</text>
<text x="157" y="109.8">5</text>
<text x="157" y="112.4">6</text>
<text x="110" y="115.2">OSC_OUT</text>
<text x="112.6" y="117.7">SWDIO</text>
<text x="124.6" y="114.3">7</text>
<text x="124.6" y="116.8">8</text>
<text x="124.6" y="119.4">9</text>
<text x="146.3" y="118.4">PA8</text>
<text x="157" y="114.9">7</text>
<text x="157" y="117.5">8</text>
<text x="110.8" y="120.3">SWDCLK</text>
<text x="111.4" y="122.8">NRESET</text>
<text x="115.2" y="125.3">PB5</text>
<text x="124.1" y="121.9">10</text>
<text x="124.1" y="124.5">11</text>
<text x="146.3" y="120.9">PA5</text>
<text x="146.3" y="123.4">PA3</text>
<text x="146.3" y="126">PA1</text>
<text x="156.5" y="122.5">10</text>
<text x="156.5" y="125.1">11</text>
<text x="157" y="120">9</text>
<text x="226.7" y="121.4" transform="rotate(-90 226.7 121.4)">NRESET</text>
<text x="15.5" y="130.4">PA4</text>
<text x="112.5" y="127.9">BOOT0</text>
<text x="115.2" y="130.4">PA0</text>
<text x="124.1" y="127">12</text>
<text x="124.1" y="129.5">13</text>
<text x="145.3" y="128.5">PB10</text>
<text x="146.3" y="131.1">PA6</text>
<text x="156.5" y="127.6">12</text>
<text x="156.5" y="130.2">13</text>
<text x="191.3" y="128.5">SCL</text>
<text x="10.4" y="135.9">C</text>
<text x="64.4" y="133.6">NRESET</text>
<text x="115.2" y="133">PA2</text>
<text x="124.1" y="132.1">14</text>
<text x="146.3" y="133.6">PA4</text>
<text x="156.5" y="132.7">14</text>
<text x="191.1" y="133">SDA</text>
<text x="285.4" y="135.9">C</text>
<text x="213.4" y="146.1" transform="rotate(-90 213.4 146.1)">PA1</text>
<text x="256.1" y="146.3">PA0</text>
<text x="277.6" y="146.3">BOOT0</text>
<text x="181.8" y="160">1</text>
<text x="181.8" y="157.5">2</text>
<text x="23" y="172.1">6</text>
<text x="51" y="173.3">1</text>
<text x="132.2" y="173.3">1</text>
<text x="152.6" y="173.3">5</text>
<text x="23" y="174.6">7</text>
<text x="23" y="177.2">8</text>
<text x="23" y="179.7">9</text>
<text x="51" y="175.9">2</text>
<text x="51" y="178.4">3</text>
<text x="57.9" y="176.8">DN</text>
<text x="57.9" y="179.3">DP</text>
<text x="74.1" y="176.1">DN</text>
<text x="102.4" y="176.1">USBDN</text>
<text x="132.2" y="178.4">2</text>
<text x="10.4" y="185.9">D</text>
<text x="22.5" y="182.2">10</text>
<text x="22.5" y="184.8">11</text>
<text x="51" y="181">4</text>
<text x="51" y="183.5">5</text>
<text x="132.2" y="184.8">3</text>
<text x="152.6" y="184.8">4</text>
<text x="285.4" y="185.9">D</text>
<text x="74.2" y="186.3">DP</text>
<text x="103" y="186.3">USBDP</text>
<text x="35" y="199.9">1</text>
<text x="85" y="199.9">2</text>
<text x="135" y="199.9">3</text>
<text x="185" y="199.9">4</text>
<text x="235" y="199.9">5</text>
<text x="285" y="199.9">6</text>
</g>
<g font-size="1.8" fill="#008484">
<text x="21.3" y="17.4">NC</text>
<text x="24.8" y="16.3">U1</text>
<text x="77.3" y="14.3">VCC</text>
<text x="278.6" y="17.5">VCC</text>
<text x="21.3" y="23.7">NC</text>
<text x="24.8" y="22.6">U2</text>
<text x="26" y="18.6">fiducial-global</text>
<text x="65.3" y="19.4">VCC</text>
<text x="80.8" y="21.1">C1</text>
<text x="89.7" y="21.1">C3</text>
<text x="258.2" y="20.5">BME280</text>
<text x="260.5" y="18.2">U8</text>
<text x="26" y="24.9">fiducial-global</text>
<text x="45.2" y="29.5">U3</text>
<text x="81" y="26.2">10uF</text>
<text x="89.3" y="26.2">0,1uF</text>
<text x="46" y="32">iMCP_HT32SX_2_2</text>
<text x="76.9" y="33.9">GND</text>
<text x="148.7" y="33.9">C7</text>
<text x="235.7" y="33.4" transform="rotate(-90 235.7 33.4)">VCC</text>
<text x="52.5" y="40.9">BOOT0</text>
<text x="52.5" y="38.3">NRESET</text>
<text x="72.3" y="40.9">ANTENNA</text>
<text x="77" y="38.3">GND</text>
<text x="94.1" y="38.1">GND</text>
<text x="110" y="38.7">5,6nH</text>
<text x="111.4" y="36.3">L1</text>
<text x="149.2" y="36.2">C</text>
<text x="172.5" y="40.3">ANT</text>
<text x="52.5" y="44.7">OSC32OUT</text>
<text x="52.5" y="47.2">OSC32IN</text>
<text x="67.3" y="44.5" transform="rotate(-90 67.3 44.5)">VDD_3.3V</text>
<text x="77" y="43.4">GND</text>
<text x="94.1" y="43.2">GND</text>
<text x="121.2" y="43.5">C4</text>
<text x="121.4" y="45.8">4.7pF</text>
<text x="145.9" y="45.1">C</text>
<text x="146" y="42.8">C6</text>
<text x="159.2" y="45.1">C</text>
<text x="159.3" y="42.8">C8</text>
<text x="52.5" y="53.6">PA1</text>
<text x="52.5" y="51">PA0</text>
<text x="77.5" y="53.6">PB1</text>
<text x="77.5" y="51">PB0</text>
<text x="240.7" y="51.7">GND</text>
<text x="254.9" y="51.6">C11</text>
<text x="263.3" y="51.6">0,1uF</text>
<text x="277.6" y="52.3">GND</text>
<text x="52.5" y="58.7">PA3_RX2</text>
<text x="52.5" y="56.1">PA2_TX2</text>
<text x="77.5" y="58.7">PB5</text>
<text x="77.5" y="56.1">PB2</text>
<text x="116.3" y="54.9">GND</text>
<text x="141" y="54.2">GND</text>
<text x="154.4" y="54.2">GND</text>
<text x="251.6" y="54.4" transform="rotate(-90 251.6 54.4)">VCC</text>
<text x="272.4" y="54.8" transform="rotate(-90 272.4 54.8)">GND</text>
<text x="52.5" y="63.7">PA5</text>
<text x="52.5" y="61.2">PA4</text>
<text x="72.7" y="63.7">PB7_SDA</text>
<text x="72.9" y="61.2">PB6_SCL</text>
<text x="248.1" y="63.2">VCC</text>
<text x="256.9" y="65.5">SI7201-b-06-iv</text>
<text x="261.8" y="63.2">U7</text>
<text x="52.5" y="66.3">PA6</text>
<text x="52.5" y="71.4">PA9_TX1</text>
<text x="52.5" y="68.8">PA8</text>
<text x="71.5" y="68.8">PB11_RXlp</text>
<text x="71.7" y="66.3">PB10_TXlp</text>
<text x="260.7" y="68.8">VDD</text>
<text x="52.5" y="76.4">PA11_USBDM</text>
<text x="52.5" y="73.9">PA10_RX1</text>
<text x="69" y="76.4">PA14_SWCLK</text>
<text x="260.7" y="76.4">Out</text>
<text x="261.1" y="72.6">GND</text>
<text x="52.5" y="79">PA12_USBDP</text>
<text x="67.3" y="82.4" transform="rotate(-90 67.3 82.4)">GND</text>
<text x="69.5" y="79">PA13_SWDIO</text>
<text x="144.7" y="83">J2</text>
<text x="273.1" y="79.6">GND</text>
<text x="276.7" y="83.5">10uF</text>
<text x="145.1" y="85.3">Conn_01x04</text>
<text x="263" y="85.5" transform="rotate(-90 263 85.5)">VCC</text>
<text x="268.2" y="87.2">C13</text>
<text x="276.6" y="87.2">0,1uF</text>
<text x="64.8" y="95.5">GND</text>
<text x="251.2" y="94.2">SCL</text>
<text x="258" y="94.2">INT1</text>
<text x="280.1" y="94.2">GND</text>
<text x="135.4" y="96.4" transform="rotate(-90 135.4 96.4)">GND</text>
<text x="138" y="96.4" transform="rotate(-90 138 96.4)">GND</text>
<text x="143.1" y="96.4" transform="rotate(-90 143.1 96.4)">GND</text>
<text x="145.8" y="100.8">GND</text>
<text x="176" y="96.9" transform="rotate(-90 176 96.9)">VCC</text>
<text x="193.4" y="96.1">VDD</text>
<text x="193.4" y="98.7">SWD_IO DEBUG</text>
<text x="193.4" y="101.2">SWD_CLK</text>
<text x="203.7" y="96.1">TX_2</text>
<text x="203.7" y="101.2">TX_1</text>
<text x="235.1" y="100.1" transform="rotate(-90 235.1 100.1)">VCC</text>
<text x="251.2" y="101.8">CS</text>
<text x="251.2" y="99.3">SA0 VDD_IO</text>
<text x="251.2" y="96.8">SDA</text>
<text x="258" y="96.8">INT2</text>
<text x="258.1" y="101.8">VDD</text>
<text x="279.3" y="101" transform="rotate(-90 279.3 101)">VCC</text>
<text x="175.9" y="107.7" transform="rotate(-90 175.9 107.7)">GND</text>
<text x="193.4" y="103.8">RX_2</text>
<text x="193.4" y="106.3">GND</text>
<text x="203.4" y="106.3">#RST</text>
<text x="203.5" y="103.8">RX_1</text>
<text x="251.2" y="104.4">RES</text>
<text x="251.2" y="106.9">GND</text>
<text x="257.9" y="106.9">GND</text>
<text x="257.9" y="104.4">GND</text>
<text x="235.6" y="108.4" transform="rotate(-90 235.6 108.4)">GND</text>
<text x="279.4" y="108.1" transform="rotate(-90 279.4 108.1)">GND</text>
<text x="130.5" y="115.4">J1</text>
<text x="144.2" y="116.6" transform="rotate(-90 144.2 116.6)">VCC</text>
<text x="162.9" y="116.1">J3</text>
<text x="26.2" y="125.2">R1</text>
<text x="37.2" y="123.9">D1</text>
<text x="67.6" y="125.6">10K</text>
<text x="68.1" y="123.3">R3</text>
<text x="77.2" y="124.5">1uF</text>
<text x="77.6" y="122.2">C2</text>
<text x="210" y="122.9">VCC</text>
<text x="243.7" y="120.4">VCC</text>
<text x="265.3" y="120.4">VCC</text>
<text x="26.2" y="127.5">1K</text>
<text x="36.5" y="126.2">LED</text>
<text x="49.5" y="131.6" transform="rotate(-90 49.5 131.6)">GND</text>
<text x="59.8" y="129.3" transform="rotate(-90 59.8 129.3)">VCC</text>
<text x="90.2" y="129.7" transform="rotate(-90 90.2 129.7)">GND</text>
<text x="131.5" y="128.5" transform="rotate(-90 131.5 128.5)">Conn_01x14</text>
<text x="163.9" y="129.1" transform="rotate(-90 163.9 129.1)">Conn_01x14</text>
<text x="196.4" y="131.1">R5</text>
<text x="197" y="126">R4</text>
<text x="202.8" y="128.6">10K</text>
<text x="225.6" y="129.5">S1</text>
<text x="244.7" y="128.8">S2</text>
<text x="266.3" y="128.8">S3</text>
<text x="203.5" y="133">10K</text>
<text x="201.1" y="147.1" transform="rotate(-90 201.1 147.1)">+5V</text>
<text x="247.7" y="148.9">R8</text>
<text x="269.3" y="148.9">R9</text>
<text x="175.9" y="154.9">Conn_01x02</text>
<text x="180.2" y="152.6">J4</text>
<text x="190.9" y="152.2" transform="rotate(-90 190.9 152.2)">+5V</text>
<text x="202.6" y="150.7">2M</text>
<text x="202.6" y="155.7">2M</text>
<text x="207.2" y="150.7">R6</text>
<text x="207.2" y="155.7">R7</text>
<text x="247.8" y="151.2">10K</text>
<text x="269.4" y="151.2">10K</text>
<text x="225.5" y="161.5">GND</text>
<text x="243.9" y="161.5">GND</text>
<text x="265.5" y="161.5">GND</text>
<text x="59.5" y="166.1" transform="rotate(-90 59.5 166.1)">+5V</text>
<text x="166.2" y="164.2">VCC</text>
<text x="194.9" y="162.1" transform="rotate(-90 194.9 162.1)">GND</text>
<text x="198.2" y="166">GND</text>
<text x="202.2" y="164.1">C10</text>
<text x="208.5" y="164.1">0.1uF</text>
<text x="28.3" y="173">GND</text>
<text x="82.3" y="172.6">WE-TVS_82400152</text>
<text x="89.1" y="170.3">D2</text>
<text x="119.2" y="169.3" transform="rotate(-90 119.2 169.3)">+5V</text>
<text x="160.4" y="172">10uH</text>
<text x="161.5" y="169.7">L2</text>
<text x="28.3" y="175.5">GND</text>
<text x="28.3" y="178">GND</text>
<text x="42.1" y="174.2">VBus</text>
<text x="44.3" y="179.3">D+</text>
<text x="137.5" y="174.2">Vin</text>
<text x="137.5" y="179.3">GND</text>
<text x="145.4" y="174.2">SW</text>
<text x="28.3" y="183.1">GND</text>
<text x="28.3" y="185.7">GND</text>
<text x="28.3" y="180.6">GND</text>
<text x="42.7" y="184.4">GND</text>
<text x="44.8" y="181.9">ID</text>
<text x="74.3" y="182.7" transform="rotate(-90 74.3 182.7)">GND</text>
<text x="105.3" y="181.7">+5V</text>
<text x="123.8" y="180.8" transform="rotate(-90 123.8 180.8)">GND</text>
<text x="137.5" y="185.7">EN</text>
<text x="145.8" y="185.7">FB</text>
<text x="65.1" y="188.6" transform="rotate(-90 65.1 188.6)">10K</text>
<text x="67.4" y="188.1" transform="rotate(-90 67.4 188.1)">R2</text>
<text x="14" y="194.6">GND</text>
<text x="53.4" y="193.3">GND</text>
<text x="59.8" y="197.7">GND</text>
<text x="119.5" y="194">C5</text>
<text x="125.6" y="194.6">10uF</text>
<text x="134.6" y="193.2" transform="rotate(-90 134.6 193.2)">GND</text>
<text x="151.7" y="193.5" transform="rotate(-90 151.7 193.5)">GND</text>
<text x="159.5" y="194">C9</text>
<text x="165.6" y="194.6">10uF</text>
</g>
<g font-size="1.8" fill="#0000c2">
<text x="229.9" y="15.1">Temp/Hygro/Pressure</text>
<text x="229.9" y="17.1">Sensor</text>
<text x="123.2" y="33.6">baloon</text>
<text x="154.9" y="34.1">ANT.</text>
<text x="154.9" y="36.2">Matching</text>
<text x="19" y="54">Bat Voltage / 2</text>
<text x="23.5" y="50.8">User switch</text>
<text x="22.2" y="64.1">Magnetic Int</text>
<text x="26" y="61">User Led</text>
<text x="229.2" y="62.1">Magnetic field</text>
<text x="229.2" y="64.1">Sensor</text>
<text x="107.3" y="81.9">Connector</text>
<text x="171.4" y="81.1">JTAG &amp; SERIAL</text>
<text x="171.4" y="83.2">INTERFACE</text>
<text x="229.2" y="84.9">Accelerometer</text>
<text x="229.2" y="87">Sensor</text>
<text x="41.3" y="119.4">User LED</text>
<text x="77.5" y="119.4">On power reset</text>
<text x="188" y="119.4">Optional I2C pullup</text>
<text x="276.9" y="114.3">Switch</text>
<text x="199.4" y="139.1">POWER &amp; USB</text>
<text x="221.6" y="164.5">RESET SWITCH</text>
<text x="242.6" y="163.8">USER SWITCH</text>
<text x="262.3" y="163.8">Boot over USB</text>
</g>
<g font-size="1.8">
<text x="101" y="40">Ant0</text>
<text x="156.2" y="39.4">Ant2</text>
</g>
<text font-size="1.8" fill="#008400" x="267.6" y="83.5">C12</text>
<g font-size="1.4" fill="#008484">
<text x="266.3" y="24.9">VDDIO</text>
<text x="267.8" y="27.4">VDD</text>
<text x="252.5" y="32.5">CSB</text>
<text x="252.5" y="35">SCK</text>
<text x="252.5" y="37.6">SDI</text>
<text x="252.5" y="40.1">SDO</text>
<text x="267.6" y="45.2">GND</text>
</g>
<g font-size="1.4" fill="#840000">
<text x="273.9" y="24.1">6</text>
<text x="273.9" y="26.7">8</text>
<text x="248.5" y="31.7">2</text>
<text x="248.5" y="34.3">4</text>
<text x="248.5" y="36.8">3</text>
<text x="248.5" y="39.4">5</text>
<text x="273.9" y="44.4">1</text>
<text x="222.5" y="130.8">1</text>
<text x="230.1" y="130.8">3</text>
<text x="241.6" y="130.2">1</text>
<text x="249.2" y="130.2">3</text>
<text x="263.1" y="130.2">1</text>
<text x="270.8" y="130.2">3</text>
<text x="222.5" y="141">2</text>
<text x="230.1" y="141">4</text>
<text x="241.6" y="140.3">2</text>
<text x="249.2" y="140.3">4</text>
<text x="263.1" y="140.3">2</text>
<text x="270.8" y="140.3">4</text>
<text x="84.7" y="175.3">1</text>
<text x="94.9" y="175.3">6</text>
<text x="84.7" y="180.3">2</text>
<text x="84.7" y="185.4">3</text>
<text x="94.9" y="185.4">4</text>
<text x="94.9" y="180.3">5</text>
</g>
<g font-size=".6" fill="#840000">
<text x="84.8" y="179.9">GND</text>
<text x="94.9" y="174.2">I/O1</text>
<text x="95.1" y="179.5">VDD</text>
<text x="85" y="185">I/O2</text>
<text x="95.3" y="184.4">I/O2</text>
</g>
</svg>
